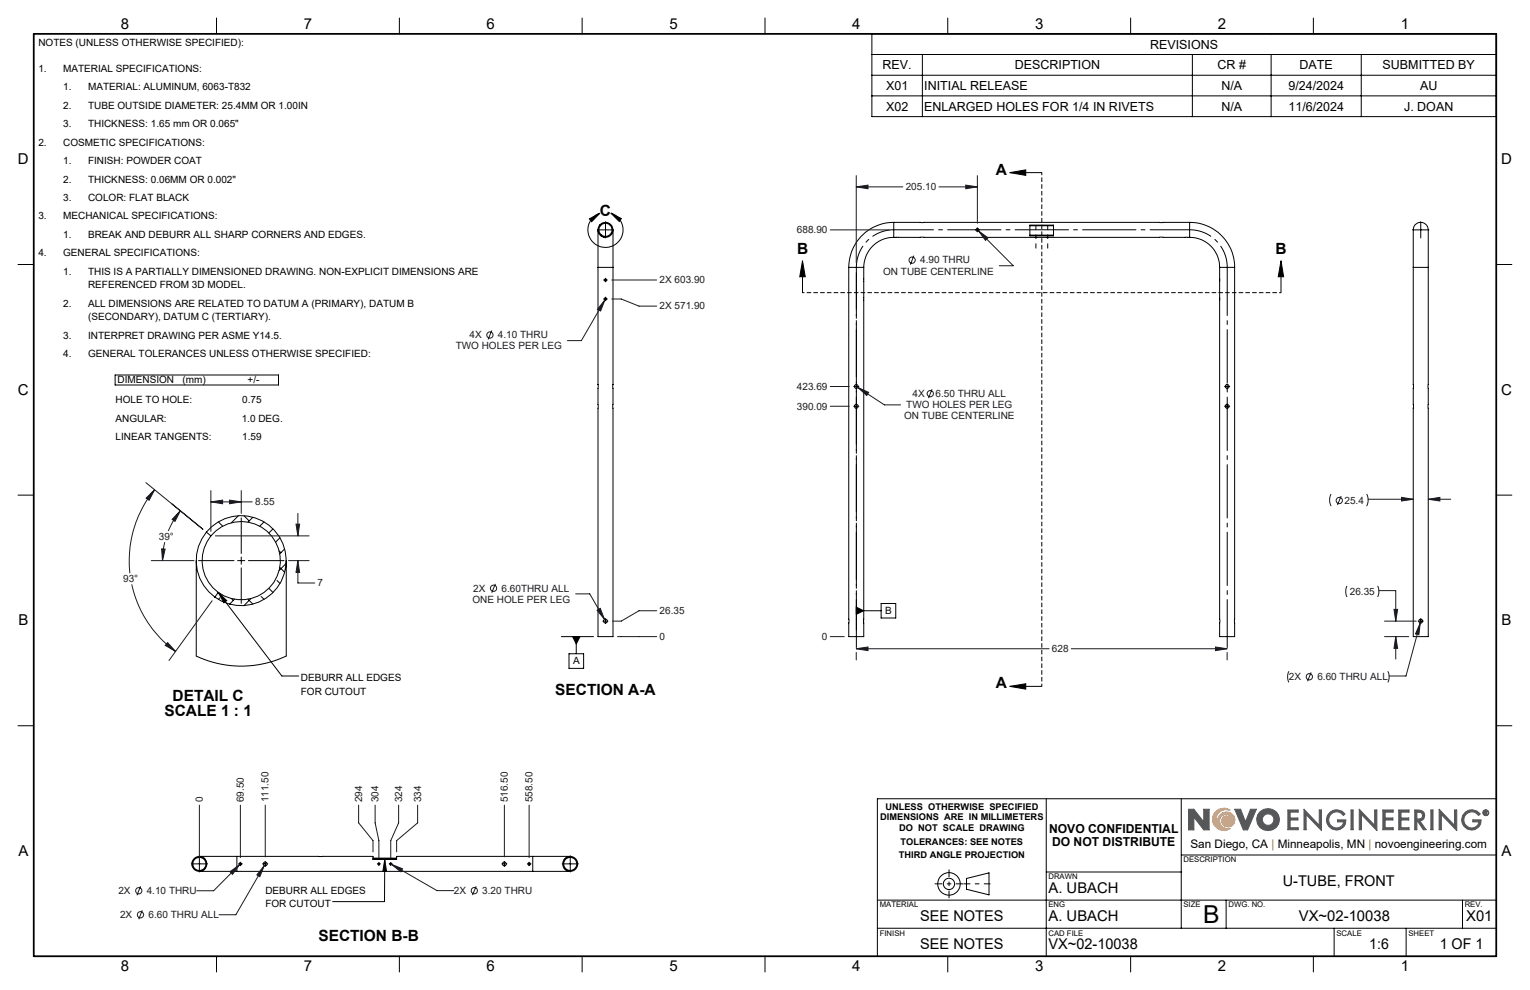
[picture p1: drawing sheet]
<svg xmlns="http://www.w3.org/2000/svg" width="432mm" height="279mm" viewBox="0 0 432 279" stroke-linecap="round" stroke-linejoin="round" font-family="sans-serif">
<g fill="none" stroke="#000" stroke-width=".28">
<path d="M61.1 5.1v4.5M112.7 5.1v4.5M164.3 5.1v4.5M215.9 5.1v4.5M267.5 5.1v4.5M319.1 5.1v4.5M370.7 5.1v4.5M5.1 74.6h4.4M168.8 64.9v10.6M168.8 75.5v104.2h4.2v-104.2M168.8 75.5h4.2M169.2 63.5a2.11 2.11 0 0 1 3-.3 2.11 2.11 0 0 1 .4 2.9 2.11 2.11 0 0 1-2.9 .5"/>
<path d="M169.2 63.5a2.11 2.11 0 0 0 .5 3.1M169.2 63.5l.2 .2M169.4 63.4l.2 .2M169.4 63.7a1.84 1.84 0 0 1 2.6-.3 1.84 1.84 0 0 1 .3 2.6 1.84 1.84 0 0 1-2.5 .4M169.4 63.7a1.88 1.88 0 0 0 .4 2.7M169.8 66.4l-.1 .2M170.3 66.9h.1M172.4 63.4l-.2 .2M173 64.9v10.6M239.5 75.5v104.2h4.3v-104.2M239.5 75.5h4.3M252.2 67a8.5 8.5 0 0 0-8.4 8.5"/>
<path d="M252.2 62.8a12.7 12.7 0 0 0-12.7 12.7M252.2 67h83.5M252.2 62.8h83.5M252.2 62.8v4.2M290.7 63.5h6.6v3.1h-6.6zM290.7 63.7h6.6M290.7 66.4h6.6M335.7 67a8.4 8.4 0 0 1 8.5 8.5M335.7 62.8a12.7 12.7 0 0 1 12.7 12.7M335.7 62.8v4.2M344.2 75.5v104.2h4.2v-104.2M344.2 75.5h4.2"/>
<path d="M398.9 75.5v-6.6a12.5 12.5 0 0 1 .3-5.2 2.2 2.2 0 0 1 2.7-.7 2.2 2.2 0 0 1 1.2 2.6v9.9M398.9 75.5v104.2h4.2v-104.2M398.9 75.5h4.2M422.3 74.6h4.4M5.1 139.7h4.4M422.3 139.7h4.4M55.4 158.2v26.9l2.1 1 3.6 1.1 2.8 .5 3.3 .3 3.9-.1 2.8-.5 3.3-.8 3.6-1.5v-26.9M58.2 150.2a12.7 12.7 0 0 1 17.7-2 12.7 12.7 0 0 1 2.3 17.7 12.7 12.7 0 0 1-17.6 2.6M58.2 150.2a12.7 12.7 0 0 0 2.4 18.3M58.2 150.2l1.3 1M59.5 151.2a11 11 0 0 1 15.4-1.7 11 11 0 0 1 2 15.4 11 11 0 0 1-15.3 2.3M59.5 151.2a11.1 11.1 0 0 0 2.1 16"/>
<path d="M61.6 147.3l1.2 1.2M67.3 145.6l-2 1.9M68.9 145.6l1.4 1.4M71.4 146l-1.4 1.4M74.5 147.3l-1.2 1.2M77 149.3l-1.1 1.1M78.8 155.5l.5 .5M79 151.8l-1.2 1.2M80.3 154.9l-1.3 1.4M80.8 159l-2 2M61.6 167.2l-1 1.3M62.1 168.7l-.5 .5"/>
<path d="M62.8 168h.1M64.8 170.5h.1M65.3 168.9l.5 .5M66.2 169.1l-1.4 1.4M70 169.1l1.4 1.4M70.8 168.9l-1.9 2M73.7 168.3l.8 .9M75.9 166.1l1.1 1.1M78.2 163.8l.8 .9M79 160.1l1.3 1.4M5.1 204.8h4.4M422.3 204.8h4.4"/>
<path d="M295.3 225.4v44.5M333.4 225.4v36.6M422.3 225.4h-174.7v44.5M54.2 243.3l.2 .3M54.4 244.1l-.2 .2M56.3 245.9h10.6M56.3 241.7h10.6M56.8 241.8l-.2 .2M57.5 242.1l.5 .5M58 245l-.5 .6M66.9 241.7h38.4v.9h6.6v-.9h38.5M66.9 241.7v4.2"/>
<path d="M66.9 245.9h83.5M105.3 242.2h6.6M105.3 242.4h6.6M150.4 245.9h10.5M150.4 241.7h10.5M150.4 241.7v4.2M159.2 245l.5 .6M159.7 242.1l-.5 .5M160.4 241.8l.3 .2M160.7 245.6l-.3 .3M163 243.3l-.3 .3M247.6 254h174.7"/>
<path d="M272.8 247.9l6.3-1.6v6.3l-6.3-1.6zM295.3 246.1h38.1M333.4 241.3h88.9M346 254v8M412.7 254v8M61.1 269.9v4.4M112.7 269.9v4.4M164.3 269.9v4.4M215.9 269.9v4.4M247.6 262h174.7M267.5 269.9v4.4M319.1 269.9v4.4"/>
<path d="M370.7 269.9v4.4M376.5 262v7.9M396.8 262v7.9"/>
<circle cx="170.9" cy="79" r=".33"/>
<circle cx="275.8" cy="64.9" r=".41"/>
<circle cx="170.9" cy="84.4" r=".33"/>
<circle cx="241.7" cy="114.7" r=".54"/>
<circle cx="241.7" cy="109.1" r=".53"/>
<circle cx="346.3" cy="114.7" r=".55"/>
<circle cx="346.3" cy="109.1" r=".55"/>
<circle cx="170.9" cy="175.3" r=".55"/>
<circle cx="401" cy="175.3" r=".54"/>
<circle cx="56.3" cy="243.8" r="2.11"/>
<circle cx="56.3" cy="243.8" r="1.84"/>
<circle cx="67.9" cy="243.8" r=".34"/>
<circle cx="74.8" cy="243.8" r=".55"/>
<circle cx="106.9" cy="243.8" r=".27"/>
<circle cx="110.3" cy="243.8" r=".26"/>
<circle cx="142.3" cy="243.8" r=".55"/>
<circle cx="149.3" cy="243.8" r=".34"/>
<circle cx="160.9" cy="243.8" r="2.11"/>
<circle cx="160.9" cy="243.8" r="1.84"/>
<circle cx="267.8" cy="249.5" r="1.59"/>
<circle cx="267.8" cy="249.5" r="3.2"/>
</g>
<path d="M342.7 229.6a3.1 3.1 0 0 1 4.5-.9 2.82 2.82 0 0 0-3.9 1.7 2.82 2.82 0 0 0 2.3 3.6 2.45 2.45 0 0 1-1.1-4.2 2.45 2.45 0 0 1 4 1.5 1.88 1.88 0 0 1-1.9 2.1 1.88 1.88 0 0 1-1.8-2.2l.6-.7a1.82 1.82 0 0 1 2.4 1.5 1.89 1.89 0 0 0-2.6-2 1.89 1.89 0 0 0-.3 3.3l1.5 .6 .8-.1a3.2 3.2 0 0 1-4-.2 3.2 3.2 0 0 1-.5-4z" fill="none" stroke="#f78d2a" stroke-width=".28"/>
<g fill="none" stroke="#555759" stroke-width=".28">
<path d="M335.4 228.4h1.5l2.8 3.6v-3.6h1.5v5.8h-1.5l-2.7-3.6-.1 3.6h-1.5zM339.7 232h.1M348.5 228.4h1.6l1.4 3.6 1.4-3.6h1.7l-2.5 5.8h-1.2zM363.5 228.6h2.9v.6h-2.3v1.7h2.2v.5h-2.2v2.2h2.3v.6h-2.9zM368 228.4l4.3 4.5v-4.3h.7v5.8l-4.4-4.5v4.3h-.6zM375.4 229.2a2.89 2.89 0 0 1 4.2 .5l-.5 .5a2.26 2.26 0 0 0-3.2-.7 2.26 2.26 0 0 0-.5 3.2 2.26 2.26 0 0 0 3.3 .4l.5-1.1h-1.7v-.6h2.3a2.78 2.78 0 0 1-4 2.5 2.78 2.78 0 0 1-.4-4.7zM381.3 228.6h.6v5.6h-.6zM383.6 228.4l4.3 4.5v-4.3h.7v5.8l-4.4-4.5v4.3h-.6zM390.3 228.6h2.9v.6h-2.3v1.7h2.2v.5h-2.2v2.2h2.3v.6h-2.9zM394.8 228.6h2.9v.6h-2.3v1.7h2.2v.5h-2.2v2.2h2.3v.6h-2.9zM399.3 228.6a2.74 2.74 0 0 1 2.6 .8l.2 .8-.3 .9-1.1 .6 1.8 2.5h-.8l-1.7-2.5h-.1v2.5h-.6zM399.9 229.2l1.1 .1a1.02 1.02 0 0 1 0 1.7l-1.1 .2z"/>
<path d="M403.8 228.6h.6v5.6h-.6zM406.2 228.4l4.3 4.5v-4.3h.6v5.8l-4.3-4.5v4.3h-.6zM413.6 229.2a2.89 2.89 0 0 1 4.2 .5l-.5 .5a2.25 2.25 0 0 0-3.3-.7 2.25 2.25 0 0 0-.2 3.4 2.25 2.25 0 0 0 3.4-.3l.1-.6h-1.6v-.6h2.3a2.79 2.79 0 0 1-4 2.5 2.79 2.79 0 0 1-.4-4.7zM419 228.9l.6 .1-.1 .4 .2 .4-.4-.4-.1 .4h-.2zM419.2 229l.3 .2-.3 .1z"/>
<circle cx="357.9" cy="231.3" r="1.64"/>
<circle cx="357.9" cy="231.3" r="3.2"/>
<circle cx="419.3" cy="229.4" r=".85"/>
<circle cx="419.3" cy="229.4" r=".71"/>
</g>
<path d="M279.5 249.4h-7.5" fill="none" stroke="#000" stroke-width=".28" stroke-dasharray="15.2 1.3 1.3 1.3" stroke-dashoffset="13.4" stroke-linecap="butt"/>
<path d="M263.8 249.4h8.1M267.8 245.4v8.1" fill="none" stroke="#000" stroke-width=".28" stroke-dasharray="15.2 1.3 1.3 1.3" stroke-dashoffset="13.1" stroke-linecap="butt"/>
<path d="M9.5 9.6h412.8v260.3h-412.8z" fill="none" stroke="#000" stroke-width=".5"/>
<path d="M343 229.1a3.2 3.2 0 0 1 4.2-.4 2.82 2.82 0 0 0-3.9 1.7 2.82 2.82 0 0 0 2.3 3.6 2.43 2.43 0 0 1-1.9-2.8 2.43 2.43 0 0 1 2.7-2 2.43 2.43 0 0 1 2.1 2.7 1.82 1.82 0 0 1-2.5 1.5 1.82 1.82 0 0 1-.9-2.7 1.73 1.73 0 0 1 2.7 1.3 1.9 1.9 0 0 0-2.6-2 1.9 1.9 0 0 0-.3 3.3l.8 .5h1.5a3.2 3.2 0 0 1-4.2-.4 3.2 3.2 0 0 1 0-4.3z" fill-rule="evenodd" fill="#f78d2a"/>
<path d="M335.4 228.4v5.8h1.5v-3.6l2.8 3.6h1.5v-5.8h-1.5v3.6l-2.8-3.6zM348.5 228.4l2.4 5.8h1.2l2.5-5.8h-1.7l-1.4 3.6-1.4-3.6zM355.6 229.1a3.1 3.1 0 0 0 .1 4.5 3.1 3.1 0 0 0 4.6-.3 3.1 3.1 0 0 0-.6-4.6 3.3 3.3 0 0 0-4.1 .4zM356.2 231.3a1.65 1.65 0 0 1 3.3 0 1.65 1.65 0 0 1-3.3 0zM363.5 228.6v5.6h2.9v-.6h-2.3v-2.2h2.2v-.5h-2.2v-1.7h2.3v-.6zM368 228.4v5.8h.6v-4.3l4.4 4.5v-5.8h-.7v4.3zM375.2 229.3a2.79 2.79 0 0 0 .7 4.7 2.79 2.79 0 0 0 3.9-2.6h-2.3v.6h1.7a2.16 2.16 0 0 1-2.8 1.5 2.16 2.16 0 0 1-1.3-2.9 2.25 2.25 0 0 1 1.9-1.5 2.25 2.25 0 0 1 2.1 1.1l.5-.5a2.92 2.92 0 0 0-4.4-.4zM381.3 228.6v5.6h.6v-5.6zM383.6 228.4v5.8h.6v-4.3l4.4 4.5v-5.8h-.7v4.3zM390.3 228.6v5.6h2.9v-.6h-2.3v-2.2h2.2v-.5h-2.2v-1.7h2.3v-.6zM394.8 228.6v5.6h2.9v-.6h-2.3v-2.2h2.2v-.5h-2.2v-1.7h2.3v-.6zM399.3 228.6v5.6h.6v-2.5l1.8 2.5h.8l-1.8-2.5a1.58 1.58 0 0 0 1.4-1.9 1.58 1.58 0 0 0-2.1-1.2zM399.9 229.2h.9l.4 .3 .3 .4-.3 1-.5 .2-.8 .1zM403.8 228.6v5.6h.6v-5.6zM406.2 228.4v5.8h.6v-4.3l4.3 4.5v-5.8h-.6v4.3zM413.3 229.4a2.79 2.79 0 0 0 .9 4.6 2.79 2.79 0 0 0 3.8-2.6h-2.3v.6h1.6a2.18 2.18 0 0 1-3.1 1.4 2.18 2.18 0 0 1-.6-3.4 2.24 2.24 0 0 1 3.7 .2l.5-.5a2.89 2.89 0 0 0-4.5-.3zM419 228.9v.9h.2v-.4l.5 .4-.2-.4 .2-.4zM419.2 229l.3 .2-.3 .1zM418.5 229.4a.85 .85 0 0 0 1.7 0 .85 .85 0 0 0-1.7 0zM418.6 229.4a.71 .71 0 0 1 1.4 0 .71 .71 0 0 1-1.4 0z" fill-rule="evenodd" fill="#555759"/>
<g fill="none" stroke="#191924" stroke-width=".28">
<path d="M241.7 52.7l3.3-.5v1.1zM241.7 49.6v24.6M241.7 52.7h13.1M265 52.7h10.8M272.6 52.2l3.2 .5-3.2 .6zM275.8 49.6v13.4M172.6 79h12.7M234.3 64.9h16.7M257.9 72.1l-1 2.6M276.2 65.2l2.6 1.9-.7 .7zM276.2 65.2l9.8 9.8h-4M138.8 93.3l-1 2.5"/>
<path d="M170.7 84.7l-1.2 3.1-.9-.5zM170.7 84.7l-6.6 11.4h-4M172.6 84.4h2.7l5 2h5M234.3 114.7h5.4M234.3 109.1h5.4M242.1 109.4l3 1.3-.5 .9zM242.1 109.4l7.5 4.9h4.6M263 109.9l-1 2.5M41.2 136.2l16.1 13.2-8.9-7.3M43.6 138.2a31.7 31.7 0 0 0-6.9 23.6M59.5 138.5v11.5M68.1 138.5v6.4"/>
<path d="M375.7 139.4l-.5 1.4 .1 .9 .4 1.1M378.5 140l-1 2.5M385.7 139.4l.4 1.4v.9l-.4 1.1M41.2 140.6l2.4-2.4-1.5 3zM42.7 158.2h12.1M45.6 154.9l1 .1-.7 3.2zM46.5 153l-.5 2.6-.1 2.6M50.9 144.1l-1.5 3-.8-.5zM50.9 144.1l-2.1 3.1-1.3 2.7M59.5 141.6l3.3-.5v1.1zM59.5 141.6h11.7M60.8 151.2h26.4"/>
<path d="M64.8 141.1l3.3 .5-3.3 .6zM81.4 158.2h5.8M83.5 147.9h1.1l-.5 3.3zM84.1 158.2l.5 3.3h-1.1zM84.1 158.2v6.3h4.7M84.1 144.9v6.3M386.1 140.9h12.8M395.5 140.4l3.4 .5-3.4 .5zM403.1 140.9l3.3-.5v1zM403.1 140.9h6.3M37.2 164.9a31.8 31.8 0 0 0 12.3 18.9M59.9 169.5l-12.2 16.9"/>
<path d="M139.8 164.8l-1 2.5M162.5 167.6h3.9l4.2 7.2M168.5 172.2l.9-.5 1.2 3.1zM174.3 179.7h11M185.3 172.4h-5l-5 2.9h-2.4M234.3 179.7h4M380.2 165.3l-.4 1.4 .4 1.8M388.8 165.3l.3 1.4-.3 1.8M389.1 166.7h4.8v8.6M390.7 175.3h9M390.7 179.7h6.9M393.4 172h1l-.5 3.3z"/>
<path d="M393.9 179.7l.5 3.3h-1zM393.9 179.7v6.3M400.8 175.8l-.4 3.3-.9-.2zM400.8 175.8l-4 15h-4.8M47.3 181.4l2.2 2.4-2.9-1.7zM241.7 183.1l3.3-.5v1zM241.7 184.1v2.2M241.7 183.1h54.4M302.3 183.1h44M343 182.6l3.3 .5-3.3 .5zM346.3 184.1v2.2M363.7 189.4l-.3 1.3 .3 1.9"/>
<path d="M370 189.8l-1 2.5M391.7 189.4l.3 1.3-.3 1.9M56.3 227.2v15.3M67.8 227.2v14.8M74.9 227.2v14.6M101.2 227.2v5l4.1 5v3.2M105.9 227.2v5l1 5v4.9M112.5 227.2v5l-2.2 5v4.9M117.9 227.2v5l-6 5v3.2M142.3 227.2v14.6M149.3 227.2v14.8M39.7 250.1l-1 2.6"/>
<path d="M40.1 256.9l-.9 2.5M64.9 246l2.7-1.9-2 2.7zM67.6 244.1l-7.3 7.3h-4.8M74.6 244.3l-1.3 3.1-.8-.5zM74.6 244.3l-8 13.9h-4.8M110.5 243.9l3.1 1.3-.5 .8zM110.5 243.9l12.8 7.5h4.8M134.4 250.1l-1.1 2.5"/>
<circle cx="257.4" cy="73.4" r=".89"/>
<circle cx="138.3" cy="94.5" r=".88"/>
<circle cx="262.6" cy="111.1" r=".87"/>
<circle cx="378" cy="141.2" r=".88"/>
<circle cx="139.3" cy="166" r=".88"/>
<circle cx="369.5" cy="191" r=".89"/>
<circle cx="39.2" cy="251.4" r=".89"/>
<circle cx="39.6" cy="258.2" r=".89"/>
<circle cx="133.9" cy="251.3" r=".89"/>
</g>
<path d="M252.3 64.8a10.6 10.6 0 0 0-10.6 10.6M346.4 75.4a10.6 10.6 0 0 0-10.6-10.6" fill="none" stroke="#000" stroke-width=".28" stroke-dasharray="15.2 1.3 1.3 1.3" stroke-dashoffset="8.8" stroke-linecap="butt"/>
<g fill="none" stroke="#000" stroke-width=".28">
<path d="M246.1 9.6h176.2v23.3h-176.2zM246.1 15.4h176.2M260.3 15.4v17.5M336.5 15.4v17.5M358.7 15.4v17.5M384.2 15.4v17.5M246.1 21.2h176.2M246.1 27.1h176.2M285 48.7l4.5-.8v1.6zM285 48.7h9M166.3 61.8l3-1.6-2.3 2.4zM168.6 64.9h1.9"/>
<path d="M170.4 79h.1M170.7 64.9h.4M170.7 79h.4M170.9 62.6v1.9M170.9 64.7v.4M170.9 65.2v2M170.9 78.5v.2M170.9 78.9v.3M170.9 79.4v.2M171.2 64.9h2M171.2 79h.2M172.4 60.1a4.9 4.9 0 0 1 2.5 7.6 4.9 4.9 0 0 1-8 .1 4.9 4.9 0 0 1 2.4-7.6"/>
<path d="M172.4 60.1l3 1.6-.6 .8zM226.5 73.6l.8 4.5h-1.6zM226.5 73.6v9M275.3 64.9h.2M275.7 64.9h.3M275.8 64.3v.2M275.8 64.7v.4M275.8 65.2v.2M276.2 64.9h.2M361.5 73.6l.8 4.5h-1.5zM361.5 73.6v9M398.7 64.9h1.9"/>
<path d="M400.8 64.9h.3M401 62.6v1.9M401 64.7v.4M401 65.2v2M401.3 64.9h2M170.4 84.4h.1M170.7 84.4h.4M170.9 83.9v.1M170.9 84.2v.3M170.9 84.7v.2M171.2 84.4h.2M32.5 105.8h46.1v2.9h-46.1z"/>
<path d="M240.9 109.1h.4M240.9 114.7h.4M241.5 109.1h.3M241.5 114.7h.3M241.7 108.4v.3M241.7 108.9v.4M241.7 109.4v.4M241.7 113.9v.4M241.7 114.5v.3M241.7 115v.4M242 109.1h.4M242 114.7h.4"/>
<path d="M345.6 109.1h.4M345.6 114.7h.4M346.2 109.1h.3M346.2 114.7h.3M346.3 108.4v.3M346.3 108.9v.4M346.3 109.4v.4M346.3 113.9v.4M346.3 114.5v.3M346.3 115v.4M346.7 109.1h.4M346.7 114.7h.4"/>
<path d="M56 158.2h10M67.1 158.2h2M68.1 146.2v10M68.1 157.2v2M70.1 158.2h10.1M61.6 167.2l2.4 2.3-.8 .6zM61.6 167.2l18 23.6h4.7M68.1 160.3v10M158.4 179.7h9.1M161.6 179.7h2.1l-1.1 2.1zM162.6 179.7v4.8M170.1 175.3h.4"/>
<path d="M170.7 175.3h.4M170.9 174.6v.3M170.9 175.1v.4M170.9 175.6v.4M171.2 175.3h.4M241.7 171.3l2 1.1-2 1zM241.7 172.4h7M248.7 170.3h4.1v4.1h-4.1zM400.2 175.3h.4M400.8 175.3h.3M401 174.6v.3M401 175.1v.4"/>
<path d="M401 175.6v.4M401.3 175.3h.4M160.6 184.5h4.1v4.1h-4.1zM285 193.7l4.5-.7v1.5zM285 193.7h9M54 243.8h1.9M56.1 243.8h.3M56.3 241.5v2M56.3 243.7v.3M56.3 244.2v1.9M56.6 243.8h2M67.3 243.8h.2"/>
<path d="M67.7 243.8h.3M67.8 243.3v.2M67.8 243.7v.3M67.8 244.2v.1M68.2 243.8h.2M74.1 243.8h.4M74.7 243.8h.3M74.9 243.1v.4M74.9 243.7v.3M74.9 244.2v.3M75.2 243.8h.4M106.5 243.8h.1"/>
<path d="M106.8 243.8h.3M106.9 243.4v.1M106.9 243.7v.3M106.9 244.2v.1M107.3 243.8h.1M108.6 242.6l.5 3.3h-1zM108.6 242.6l-.1 11.9h-14.6M109.8 243.8h.1M110.1 243.8h.3M110.3 243.4v.1M110.3 243.7v.3M110.3 244.2v.1"/>
<path d="M110.6 243.8h.1M141.6 243.8h.4M142.2 243.8h.3M142.3 243.1v.4M142.3 243.7v.3M142.3 244.2v.3M142.7 243.8h.4M148.8 243.8h.2M149.2 243.8h.3M149.3 243.3v.2M149.3 243.7v.3M149.3 244.2v.1"/>
<path d="M149.7 243.8h.2M158.6 243.8h2M160.8 243.8h.3M160.9 241.5v2M160.9 243.7v.3M160.9 244.2v1.9M161.3 243.8h1.9"/>
</g>
<path d="M335.8 64.8h-83.5" fill="none" stroke="#000" stroke-width=".28" stroke-dasharray="15.2 1.3 1.3 1.3" stroke-dashoffset="4" stroke-linecap="butt"/>
<path d="M241.7 75.4v107.4M346.4 75.4v107.4" fill="none" stroke="#000" stroke-width=".28" stroke-dasharray="15.2 1.3 1.3 1.3" stroke-dashoffset="1.5" stroke-linecap="butt"/>
<path d="M292.4 70.1v-6.6M295.7 70.1v-6.6" fill="none" stroke="#000" stroke-width=".28" stroke-dasharray="15.2 1.3 1.3 1.3" stroke-dashoffset="13.8" stroke-linecap="butt"/>
<path d="M241.7 177.9v-101" fill="none" stroke="#000" stroke-width=".28" stroke-dasharray="15.2 1.3 1.3 1.3" stroke-dashoffset="4.7" stroke-linecap="butt"/>
<path d="M294 48.7v145" fill="none" stroke="#000" stroke-width=".28" stroke-dasharray="1.3 .6" stroke-dashoffset=".5" stroke-linecap="butt"/>
<path d="M361.5 82.6h-135" fill="none" stroke="#000" stroke-width=".28" stroke-dasharray="1.3 .6" stroke-dashoffset=".7" stroke-linecap="butt"/>
<g fill="#000">
<path d="M285 48.7l4.5-.8v1.6zM285 193.7l4.5-.7v1.5zM241.7 171.3l2 1.1-2 1zM161.6 179.7l1 2.1 1.1-2.1zM108.6 242.6l.5 3.3h-1zM61.6 167.2l2.4 2.3-.8 .6z"/>
<path d="M361.5 73.6l.8 4.5h-1.5zM226.5 73.6l.8 4.5h-1.6zM166.3 61.8l3-1.6-2.3 2.4zM172.4 60.1l3 1.6-.6 .8z"/>
</g>
<path d="M403.1 140.9l3.3-.5v1zM395.5 140.4l3.4 .5-3.4 .5zM393.4 172h1l-.5 3.3zM393.9 179.7l.5 3.3h-1zM400.8 175.8l-1.3 3.1 .9 .2zM242.1 109.4l2.5 2.2 .5-.9zM272.6 52.2l3.2 .5-3.2 .6zM241.7 52.7l3.3-.5v1.1zM276.2 65.2l1.9 2.6 .7-.7zM241.7 183.1l3.3-.5v1zM343 182.6l3.3 .5-3.3 .5zM168.5 172.2l2.1 2.6-1.2-3.1zM170.7 84.7l-2.1 2.6 .9 .5zM64.9 246l.7 .8 2-2.7zM74.6 244.3l-2.1 2.6 .8 .5zM110.5 243.9l2.6 2.1 .5-.8zM41.2 140.6l2.4-2.4-1.5 3zM47.3 181.4l2.2 2.4-2.9-1.7zM50.9 144.1l-1.5 3-.8-.5zM45.6 154.9l1 .1-.7 3.2zM83.5 147.9h1.1l-.5 3.3zM84.1 158.2l.5 3.3h-1.1zM59.5 141.6l3.3-.5v1.1zM64.8 141.1l3.3 .5-3.3 .6z" fill="#191924"/>
<text font-size="7" x="339.5" y="260.5">B</text>
<g font-size="4.4">
<text x="281" y="49.3">A</text>
<text x="169.3" y="61">C</text>
<text x="224.9" y="71.6">B</text>
<text x="360" y="71.6">B</text>
<text x="48.7" y="197.9">DETAIL C</text>
<text x="156.7" y="196.1">SECTION A-A</text>
<text x="281" y="194.3">A</text>
<text x="46.4" y="202">SCALE 1 : 1</text>
<text x="89.9" y="265.6">SECTION B-B</text>
</g>
<g font-size="4.2">
<text x="34.1" y="8.1">8</text>
<text x="85.7" y="8.1">7</text>
<text x="137.3" y="8.1">6</text>
<text x="188.9" y="8.1">5</text>
<text x="240.5" y="8.1">4</text>
<text x="292.1" y="8.1">3</text>
<text x="343.7" y="8.1">2</text>
<text x="395.3" y="8.1">1</text>
<text x="5.1" y="46.4">D</text>
<text x="423.7" y="46.4">D</text>
<text x="5.1" y="111.4">C</text>
<text x="423.7" y="111.4">C</text>
<text x="5.2" y="176.5">B</text>
<text x="423.8" y="176.5">B</text>
<text x="5.2" y="241.6">A</text>
<text x="423.8" y="241.6">A</text>
<text x="362" y="249.9">U-TUBE, FRONT</text>
<text x="295.9" y="252">A. UBACH</text>
<text x="259.7" y="260">SEE NOTES</text>
<text x="295.9" y="260">A. UBACH</text>
<text x="366.5" y="260">VX~02-10038</text>
<text x="413.8" y="260">X01</text>
<text x="259.7" y="267.9">SEE NOTES</text>
<text x="295.9" y="267.9">VX~02-10038</text>
<text x="386.5" y="267.9">1:6</text>
<text x="406.3" y="267.9">1 OF 1</text>
<text x="34.1" y="274.2">8</text>
<text x="85.7" y="274.2">7</text>
<text x="137.3" y="274.2">6</text>
<text x="188.9" y="274.2">5</text>
<text x="240.5" y="274.2">4</text>
<text x="292.1" y="274.2">3</text>
<text x="343.7" y="274.2">2</text>
<text x="395.3" y="274.2">1</text>
</g>
<g font-size="3.5">
<text x="324.6" y="13.8">REVISIONS</text>
<text x="249.1" y="19.6">REV.</text>
<text x="286.4" y="19.6">DESCRIPTION</text>
<text x="343.6" y="19.6">CR #</text>
<text x="366.8" y="19.6">DATE</text>
<text x="390.2" y="19.6">SUBMITTED BY</text>
<text x="250.1" y="25.4">X01</text>
<text x="260.8" y="25.4">INITIAL RELEASE</text>
<text x="344.7" y="25.4">N/A</text>
<text x="363.6" y="25.4">9/24/2024</text>
<text x="400.8" y="25.4">AU</text>
<text x="250.1" y="31.3">X02</text>
<text x="260.8" y="31.3">ENLARGED HOLES FOR 1/4 IN RIVETS</text>
<text x="344.7" y="31.3">N/A</text>
<text x="363.6" y="31.3">11/6/2024</text>
<text x="396.3" y="31.3">J. DOAN</text>
<text x="296.1" y="235.2">NOVO CONFIDENTIAL</text>
<text x="296.9" y="238.7">DO NOT DISTRIBUTE</text>
</g>
<text font-size="3.3" x="336" y="239.4">San Diego, CA | Minneapolis, MN | novoengineering.com</text>
<g font-size="2.8">
<text x="10.8" y="13.1">NOTES (UNLESS OTHERWISE SPECIFIED):</text>
<text x="10.8" y="20.3">1.</text>
<text x="17.8" y="20.3">MATERIAL SPECIFICATIONS:</text>
<text x="17.8" y="25.5">1.</text>
<text x="24.8" y="25.5">MATERIAL: ALUMINUM, 6063-T832</text>
<text x="17.8" y="30.7">2.</text>
<text x="17.8" y="35.9">3.</text>
<text x="24.8" y="30.7">TUBE OUTSIDE DIAMETER: 25.4MM OR 1.00IN</text>
<text x="24.8" y="35.9">THICKNESS: 1.65 mm OR 0.065&quot;</text>
<text x="10.8" y="41.1">2.</text>
<text x="17.8" y="41.1">COSMETIC SPECIFICATIONS:</text>
<text x="17.8" y="46.3">1.</text>
<text x="24.8" y="46.3">FINISH: POWDER COAT</text>
<text x="17.8" y="51.5">2.</text>
<text x="24.8" y="51.5">THICKNESS: 0.06MM OR 0.002&quot;</text>
<text x="17.8" y="56.7">3.</text>
<text x="24.8" y="56.7">COLOR: FLAT BLACK</text>
<text x="10.8" y="61.9">3.</text>
<text x="17.8" y="61.9">MECHANICAL SPECIFICATIONS:</text>
<text x="17.8" y="67.1">1.</text>
<text x="24.8" y="67.1">BREAK AND DEBURR ALL SHARP CORNERS AND EDGES.</text>
<text x="10.8" y="72.3">4.</text>
<text x="17.8" y="72.3">GENERAL SPECIFICATIONS:</text>
<text x="17.8" y="77.5">1.</text>
<text x="24.8" y="77.5">THIS IS A PARTIALLY DIMENSIONED DRAWING. NON-EXPLICIT DIMENSIONS ARE</text>
<text x="24.8" y="81.4">REFERENCED FROM 3D MODEL.</text>
<text x="17.8" y="86.6">2.</text>
<text x="24.8" y="86.6">ALL DIMENSIONS ARE RELATED TO DATUM A (PRIMARY), DATUM B</text>
<text x="17.8" y="95.6">3.</text>
<text x="24.8" y="90.4">(SECONDARY), DATUM C (TERTIARY).</text>
<text x="24.8" y="95.6">INTERPRET DRAWING PER ASME Y14.5.</text>
<text x="17.8" y="100.8">4.</text>
<text x="24.8" y="100.8">GENERAL TOLERANCES UNLESS OTHERWISE SPECIFIED:</text>
<text x="32.6" y="113.9">HOLE TO HOLE:</text>
<text x="33.2" y="108">DIMENSION</text>
<text x="51.5" y="108">(mm)</text>
<text x="68.4" y="113.9">0.75</text>
<text x="69.9" y="108">+/-</text>
<text x="32.6" y="119.1">ANGULAR:</text>
<text x="68.2" y="119.1">1.0 DEG.</text>
<text x="32.6" y="124.3">LINEAR TANGENTS:</text>
<text x="68.4" y="124.3">1.59</text>
<text x="249.8" y="173.3">B</text>
<text x="161.7" y="187.5">A</text>
<text x="84.9" y="192.3">DEBURR ALL EDGES</text>
<text x="84.9" y="196.1">FOR CUTOUT</text>
<text x="74.9" y="252.2">DEBURR ALL EDGES</text>
<text x="74.9" y="256">FOR CUTOUT</text>
</g>
<g font-size="2.8" fill="#191924">
<text x="255.6" y="53.7">205.10</text>
<text x="224.9" y="65.8">688.90</text>
<text x="249.2" y="77.5">ON TUBE CENTERLINE</text>
<text x="259.7" y="74.3">4.90 THRU</text>
<text x="186.1" y="80">2X 603.90</text>
<text x="186.1" y="87.3">2X 571.90</text>
<text x="132.5" y="95.5">4X</text>
<text x="140.5" y="95.5">4.10 THRU</text>
<text x="128.6" y="98.6">TWO HOLES PER LEG</text>
<text x="224.9" y="110">423.69</text>
<text x="257.6" y="112">4X</text>
<text x="264" y="112">6.50 THRU ALL</text>
<text x="224.9" y="115.6">390.09</text>
<text x="255.2" y="118.3">ON TUBE CENTERLINE</text>
<text x="255.8" y="115.2">TWO HOLES PER LEG</text>
<text x="72" y="142.6">8.55</text>
<text x="379.5" y="142.2">25.4</text>
<text x="44.8" y="152.4">39°</text>
<text x="34.8" y="164.3">93°</text>
<text x="89.6" y="165.4">7</text>
<text x="133.5" y="167">2X</text>
<text x="141.5" y="167">6.60THRU ALL</text>
<text x="381" y="167.8">26.35</text>
<text x="133.3" y="170.1">ONE HOLE PER LEG</text>
<text x="186.1" y="173.3">26.35</text>
<text x="186.1" y="180.6">0</text>
<text x="232" y="180.6">0</text>
<text x="296.9" y="184">628</text>
<text x="363.8" y="191.9">2X</text>
<text x="371.8" y="191.9">6.60 THRU ALL</text>
<text x="57.2" y="226.4" transform="rotate(-90 57.2 226.4)">0</text>
<text x="68.8" y="226.4" transform="rotate(-90 68.8 226.4)">69.50</text>
<text x="75.8" y="226.4" transform="rotate(-90 75.8 226.4)">111.50</text>
<text x="102.2" y="226.4" transform="rotate(-90 102.2 226.4)">294</text>
<text x="106.8" y="226.4" transform="rotate(-90 106.8 226.4)">304</text>
<text x="113.5" y="226.4" transform="rotate(-90 113.5 226.4)">324</text>
<text x="118.8" y="226.4" transform="rotate(-90 118.8 226.4)">334</text>
<text x="143.3" y="226.4" transform="rotate(-90 143.3 226.4)">516.50</text>
<text x="150.3" y="226.4" transform="rotate(-90 150.3 226.4)">558.50</text>
<text x="33.4" y="252.3">2X</text>
<text x="41.4" y="252.3">4.10 THRU</text>
<text x="128.1" y="252.3">2X</text>
<text x="136.1" y="252.3">3.20 THRU</text>
<text x="33.9" y="259.1">2X</text>
<text x="41.9" y="259.1">6.60 THRU ALL</text>
</g>
<g font-size="2.6">
<text x="248.4" y="231.5">DIMENSIONS ARE IN MILLIMETERS</text>
<text x="249.9" y="228.6">UNLESS OTHERWISE SPECIFIED</text>
<text x="253.7" y="234.4">DO NOT SCALE DRAWING</text>
<text x="254.2" y="238.5">TOLERANCES: SEE NOTES</text>
<text x="253.7" y="242.1">THIRD ANGLE PROJECTION</text>
</g>
<g font-size="2.2">
<text x="334" y="243.4">DESCRIPTION</text>
<text x="295.9" y="248.2">DRAWN</text>
<text x="248.3" y="256.1">MATERIAL</text>
<text x="295.9" y="256.1">ENG</text>
<text x="334" y="256.1">SIZE</text>
<text x="346.7" y="256.1">DWG. NO.</text>
<text x="413.4" y="256.1">REV.</text>
<text x="248.3" y="264">FINISH</text>
<text x="295.9" y="264">CAD FILE</text>
<text x="377.2" y="264">SCALE</text>
<text x="397.5" y="264">SHEET</text>
</g>
</svg>
